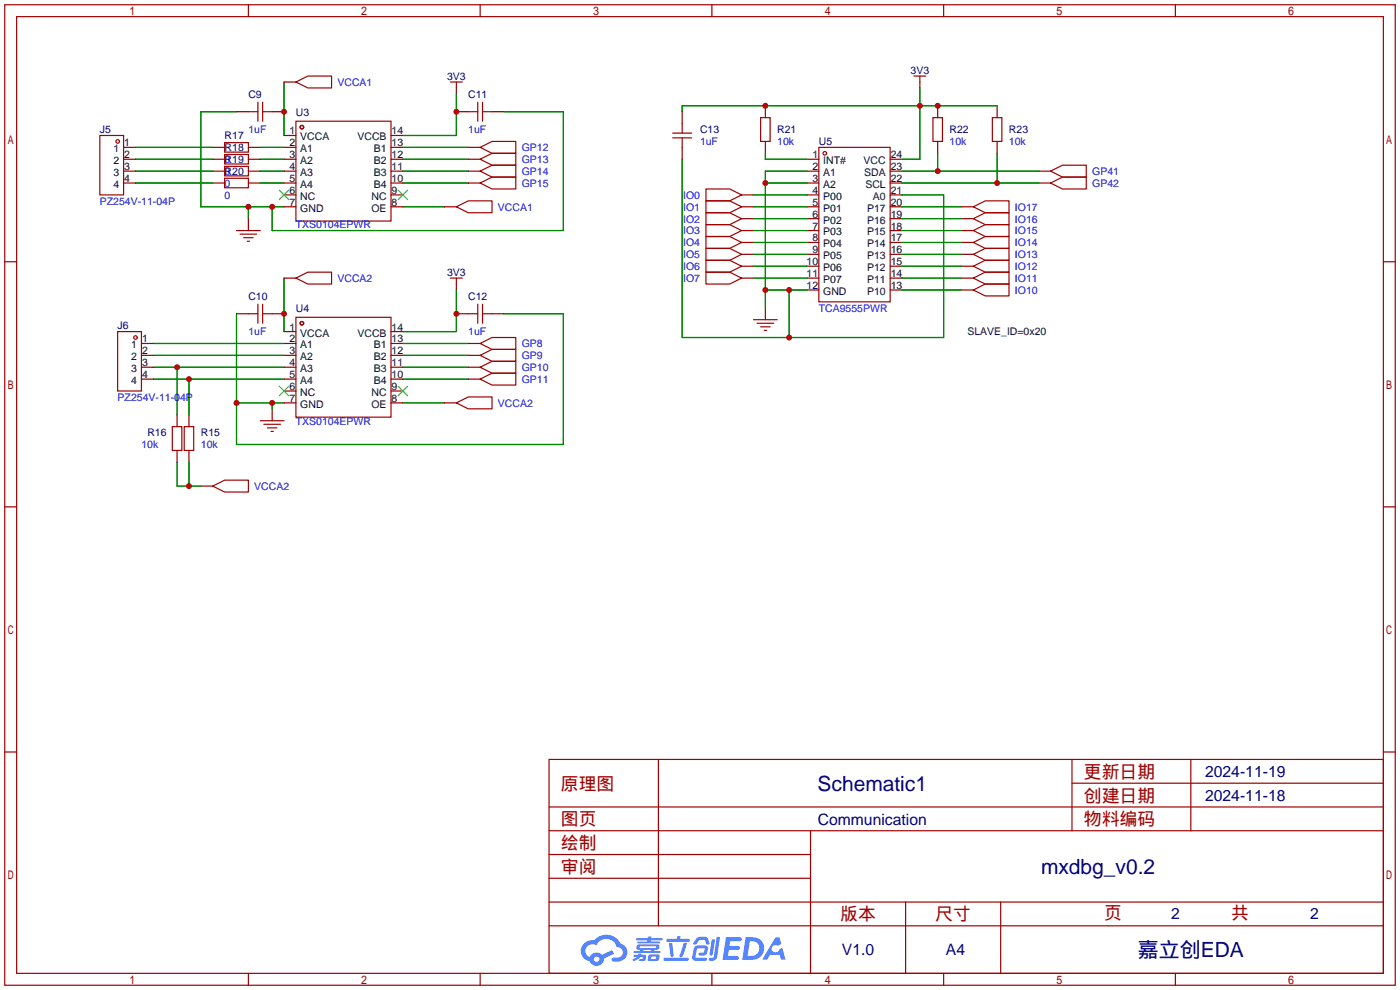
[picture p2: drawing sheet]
<svg xmlns="http://www.w3.org/2000/svg" width="299mm" height="212mm" viewBox="0 0 299 212" stroke-linecap="round" stroke-linejoin="round" font-family="sans-serif">
<g fill="none" stroke="#a10000" stroke-width=".25">
<path d="M1 1h297.2v209.6h-297.2zM3.6 3.6h292.1v204.4h-292.1zM53.1 1v2.6M102.6 1v2.6M152.1 1v2.6M201.7 1v2.6M251.2 1v2.6M1 55.9h2.6M295.7 55.9h2.5M1 108.3h2.6M295.7 108.3h2.5M1 160.7h2.6"/>
<path d="M117.3 162.3h178.4v45.7h-178.4zM117.3 177.5h178.4M117.3 172.5h178.4M140.7 162.3v35.6M173.2 177.5v30.5M229.1 162.3v15.2M229.1 167.4h66.6M254.5 162.3v15.2M295.7 160.7h2.5M117.3 182.6h55.9M117.3 197.9h178.4M117.3 192.8h178.4"/>
<path d="M117.3 187.7h55.9M193.5 192.8v15.2M213.9 192.8v15.2M53.1 208v2.6M102.6 208v2.6M152.1 208v2.6M201.7 208v2.6M251.2 208v2.6"/>
</g>
<g fill="#5487ff">
<path d="M155.2 200.3h2.6a.48 .48 0 0 1 .7 .4 .48 .48 0 0 1-.6 .4h-1.8l-.2 1.1h1.9a.43 .43 0 0 1 .4 .4 .43 .43 0 0 1-.5 .4h-1.9l-.2 1.3h1.7a.45 .45 0 0 1 .5 .2 .45 .45 0 0 1-.1 .6h-3.3z"/>
<path d="M165.7 200.3h.9l.4 1.5-.8 .3a.84 .84 0 0 0-1.2 .3 .84 .84 0 0 0 .4 1.1 .84 .84 0 0 0 1.1-.4l.1-.2 .6-.3 .7 2.5h-1l-.2-1h-2.1l-.6 1h-1.1z"/>
<path d="M152.1 200.8h.7l-.5 3.1a.36 .36 0 0 1-.3 .3 .36 .36 0 0 1-.4-.3z"/>
<path d="M153.2 200.2h.7l-.6 4.3a1.13 1.13 0 0 1-1.8 .6l.2-.4h.7l.2-.2z"/>
<path d="M148.9 200.6l.6-.4h1a.77 .77 0 0 1 .9 .5l.3 1-.2 .2h-.5l-.3-.9-.2-.2-1 .1-.7 1-.6-.1-.1-.2z"/>
<path d="M148.4 202.4l.6-.3h1.7a.81 .81 0 0 1 .7 .5 .81 .81 0 0 1-.2 .8 .81 .81 0 0 1-.9 .8h-.7a.32 .32 0 0 1-.3-.3 .32 .32 0 0 1 .4-.3h.7l.2-.9-1.6 .1-.4 1.8 2.2 .1a.32 .32 0 0 1 .3 .4 .32 .32 0 0 1-.4 .2h-2.2l-.5-.3-.1-.5z"/>
<path d="M141.9 204.7h5a.33 .33 0 0 1 .3 .3 .33 .33 0 0 1-.3 .3h-4.9l-.2-.1z"/>
<path d="M146.1 201.5h.8l-.7 2a.98 .98 0 0 1-.7 1.1l-.3-.3z"/>
<path d="M143 201.6h.7l.3 2.5a.34 .34 0 0 1-.3 .4 .34 .34 0 0 1-.4-.3z"/>
<path d="M142.5 200.7h2.1l.3-.6h.6l-.1 .6h1.7a.32 .32 0 0 1 .4 .3 .32 .32 0 0 1-.4 .3h-4.5l-.2-.2z"/>
<path d="M135.5 204.1h.9l.1-.3h.6v.3h.8a.82 .82 0 0 1-.5 1.3h-.8v-.4l.7-.1 .1-.3a.68 .68 0 0 0-1 .4l-1.1 .4-.1-.4 .9-.5h-.7z"/>
<path d="M136 200.5h2.4l.1-.3h.7v.3h2.2l.2 .3-.2 .2h-2.3v.2h1.8l.2 .3-.2 .1h-4.5l-.1-.4h2l.1-.2h-2.3l-.1-.2z"/>
<path d="M159.4 200.3l-.8 4.9h1.7a2.5 2.5 0 0 0 3-2.5 2.5 2.5 0 0 0-3.1-2.4zM160.3 201.1a1.61 1.61 0 0 1 2 1.5 1.61 1.61 0 0 1-1.8 1.7h-.7z"/>
<path d="M136.2 202a.55 .55 0 0 0-.2 .8 .55 .55 0 0 0 .7 .2l.1 .3h-1.3v.3l5.4 .1 .3-.2-.2-.2h-1.2l.2-.3a.7 .7 0 0 0 .8-.3 .7 .7 0 0 0 0-.8l-4.2-.1zM136.8 202.3l3.3-.1 .1 .1-.2 .3h-3.2zM137.5 203h1.7l-.2 .3h-1.4z"/>
<path d="M138.6 204.2a1.05 1.05 0 0 0 0 1.2 2.91 2.91 0 0 0 2.2-.2 .98 .98 0 0 0 0-1.2h-1.6zM139.2 204.5l.9-.1 .1 .4-.2 .2-.8-.1z"/>
<path d="M124.9 201.6a2.23 2.23 0 0 0-.7 2.3 2.23 2.23 0 0 0 1.8 1.6 1.58 1.58 0 0 0 1.8 .9 1.58 1.58 0 0 0 1.3-1.5l2.2-1.1-.5-.7-2.1 1a1.65 1.65 0 0 0-2.7 .4 1.45 1.45 0 0 1-.8-1.9 1.45 1.45 0 0 1 2-.7l.3 .1a2.3 2.3 0 0 1 2.3-1.3 2.3 2.3 0 0 1 2 1.7 1.12 1.12 0 0 1 1.3 1 1.12 1.12 0 0 1-1.1 1.2h-.7a.45 .45 0 0 0-.6 .4 .45 .45 0 0 0 .5 .5 2.21 2.21 0 0 0 2.2-.5 2.21 2.21 0 0 0 .5-2.3 2.13 2.13 0 0 0-1.3-1.1 3.3 3.3 0 0 0-5.6-.7l-1.1 .1zM127 205a.57 .57 0 0 1 1.1 0 .57 .57 0 0 1-1.1 0z"/>
</g>
<g fill="none" stroke="#008700" stroke-width=".25">
<path d="M60.7 17.5v11.5M196.6 18.8v15.2h-3.8M29 31.5h16.5M29 34h16.5M29 36.6h16.5M29 39.1h16.5M50.5 23.9h-7.6v20.3h17.8M55.6 31.5h5.1M55.6 34h5.1M55.6 36.6h5.1M55.6 39.1h5.1M86.1 31.5h14"/>
<path d="M86.1 34h14M86.1 36.6h14M86.1 39.1h14M97.5 20.1v8.9h-11.4M107.7 23.9h12.7v25.4h-62.2v-5.1M145.8 34v38.1h55.9v-30.4h-8.9M163.6 32.8v1.2h8.9M163.6 39.1h8.9M172.5 36.6h-8.9v29.2M192.8 36.6h29.2M192.8 39.1h29.2M200.4 32.8v3.8"/>
<path d="M213.1 22.6h-67.3v1.3M213.1 32.8v6.3M53.1 44.2v2.5M60.7 59.4v11.5M86.1 44.2h8.9M161 44.2h11.5M161 49.3h11.5M161 41.7h11.5M161 46.7h11.5M161 51.8h11.5M161 54.4h11.5M161 56.9h11.5"/>
<path d="M161 59.4h11.5M192.8 44.2h12.7M192.8 49.3h12.7M192.8 46.7h12.7M192.8 51.8h12.7M192.8 54.4h12.7M192.8 56.9h12.7M192.8 59.4h12.7M32.8 73.4h27.9M32.8 75.9h27.9M32.8 78.5h27.9M37.8 78.5v10.1"/>
<path d="M50.5 67.1v27.9h69.9v-27.9h-12.7M86.1 73.4h14M86.1 75.9h14M86.1 78.5h14M97.5 62v8.9h-11.4M163.6 62h8.9M168.7 62v10.1M192.8 62h12.7M32.8 81h27.9M37.8 98.8v5.1h5.1M40.4 81v7.6M40.4 98.8v5.1"/>
<path d="M50.5 86.1h10.2M58.2 86.1v1.3M86.1 86.1h8.9M86.1 81h14"/>
</g>
<g fill="none" stroke="#a10000" stroke-width=".25">
<path d="M63.2 17.5l2.6-1.2h5.1v2.5h-5.1zM96.3 17.5h2.5M97.5 17.5v1.3M195.3 16.3h2.6M196.6 16.3v1.2M21.3 29h5.1v12.7h-5.1zM48 30.5h5.1v2h-5.1zM48 33h5.1v2.1h-5.1zM48 35.6h5.1v2h-5.1zM48 38.1h5.1v2h-5.1zM53.1 23.9h2M55.1 21.8v4.1"/>
<path d="M56.1 21.8v4.1M56.1 23.9h2.1M63.2 25.9h20.4v21.3h-20.4zM100.1 23.9h2M102.1 21.8v4.1M102.6 31.5l2.6-1.3h5v2.6h-5zM102.6 34l2.6-1.2h5v2.5h-5zM102.6 36.6l2.6-1.3h5v2.5h-5zM102.6 39.1l2.6-1.3h5v2.6h-5zM103.1 23.9h2.1M103.1 21.8v4.1M143.8 29.5h4"/>
<path d="M143.8 28.4h4M145.8 26.4v2M145.8 29.5v2M162.6 25.1h2v5.1h-2zM175 31.5h15.2v33h-15.2zM199.4 25.1h2v5.1h-2zM212.1 25.1h2v5.1h-2zM224.5 36.6l2.6-1.3h5.1v2.5h-5.1zM224.5 39.1l2.6-1.3h5.1v2.6h-5.1zM50.5 49.3h5.1M51.3 50h3.6M52.1 50.8h2"/>
<path d="M52.8 51.6h.5M63.2 59.4l2.6-1.2h5.1v2.5h-5.1zM96.3 59.4h2.5M97.5 44.2l2.6-1.3h5.1v2.6h-5.1zM97.5 59.4v1.3M150.9 40.4h5.1l2.5 1.3-2.5 1.2h-5.1zM150.9 42.9h5.1l2.5 1.3-2.5 1.3h-5.1zM150.9 45.5h5.1l2.5 1.2-2.5 1.3h-5.1zM150.9 48h5.1l2.5 1.3-2.5 1.2h-5.1zM150.9 50.5h5.1l2.5 1.3-2.5 1.3h-5.1zM150.9 53.1h5.1l2.5 1.3-2.5 1.2h-5.1zM150.9 55.6h5.1l2.5 1.3-2.5 1.3h-5.1z"/>
<path d="M150.9 58.2h5.1l2.5 1.2-2.5 1.3h-5.1zM208 44.2l2.6-1.3h5v2.6h-5zM208 46.7l2.6-1.2h5v2.5h-5zM208 49.3l2.6-1.3h5v2.5h-5zM208 51.8l2.6-1.3h5v2.6h-5zM208 54.4l2.6-1.3h5v2.5h-5zM208 56.9l2.6-1.3h5v2.6h-5zM208 59.4l2.6-1.2h5v2.5h-5zM25.1 70.9h5.1v12.7h-5.1zM53.1 67.1h2M55.1 65v4.1M56.1 67.1h2.1"/>
<path d="M56.1 65v4.1M63.2 67.8h20.4v21.4h-20.4zM100.1 67.1h2M102.1 65v4.1M102.6 73.4l2.6-1.3h5v2.6h-5zM102.6 75.9l2.6-1.2h5v2.5h-5zM102.6 78.5l2.6-1.3h5v2.6h-5zM103.1 67.1h2.1M103.1 65v4.1M161 68.3h5.1M161.8 69.1h3.6M162.6 69.8h2"/>
<path d="M163.3 70.6h.5M208 62l2.6-1.3h5v2.5h-5zM36.8 91.2h2.1v5.1h-2.1zM39.4 91.2h2v5.1h-2zM55.6 89.9h5.1M56.4 90.7h3.5M57.1 91.4h2.1M57.9 92.2h.5M97.5 86.1l2.6-1.3h5.1v2.6h-5.1zM102.6 81l2.6-1.2h5v2.5h-5zM45.5 103.9l2.5-1.3h5.1v2.6h-5.1z"/>
<circle cx="25.1" cy="30.2" r=".38"/>
<circle cx="64.5" cy="27.2" r=".38"/>
<circle cx="176.3" cy="32.8" r=".38"/>
<circle cx="29" cy="72.1" r=".38"/>
<circle cx="64.5" cy="69.1" r=".38"/>
</g>
<g fill="none" stroke="#870000" stroke-width=".25">
<path d="M60.7 17.5h2.5M97.5 18.8v1.3M196.6 17.5v1.3M26.4 31.5h2.6M26.4 34h2.6M26.4 36.6h2.6M26.4 39.1h2.6M45.5 31.5h2.5M45.5 34h2.5M45.5 36.6h2.5M45.5 39.1h2.5M50.5 23.9h2.6"/>
<path d="M53.1 31.5h2.5M53.1 34h2.5M53.1 36.6h2.5M53.1 39.1h2.5M58.2 23.9h2.5M60.7 29h2.5M60.7 31.5h2.5M60.7 34h2.5M60.7 36.6h2.5M60.7 39.1h2.5M83.6 29h2.5M83.6 31.5h2.5"/>
<path d="M83.6 34h2.5M83.6 36.6h2.5M83.6 39.1h2.5M97.5 23.9h2.6M100.1 31.5h2.5M100.1 34h2.5M100.1 36.6h2.5M100.1 39.1h2.5M105.2 23.9h2.5M145.8 23.9v2.5M145.8 31.5v2.5M163.6 22.6v2.5"/>
<path d="M163.6 30.2v2.6M172.5 34h2.5M172.5 36.6h2.5M172.5 39.1h2.5M190.2 34h2.6M190.2 36.6h2.6M190.2 39.1h2.6M200.4 22.6v2.5M200.4 30.2v2.6M213.1 22.6v2.5M213.1 30.2v2.6M222 36.6h2.5"/>
<path d="M222 39.1h2.5M53.1 46.7v2.6M60.7 41.7h2.5M60.7 44.2h2.5M60.7 59.4h2.5M83.6 41.7h2.5M83.6 44.2h2.5M95 44.2h2.5M158.5 41.7h2.5M158.5 44.2h2.5M158.5 59.4h2.5M158.5 46.7h2.5"/>
<path d="M158.5 49.3h2.5M158.5 51.8h2.5M158.5 54.4h2.5M158.5 56.9h2.5M172.5 41.7h2.5M172.5 44.2h2.5M172.5 59.4h2.5M172.5 46.7h2.5M172.5 49.3h2.5M172.5 51.8h2.5M172.5 54.4h2.5M172.5 56.9h2.5"/>
<path d="M190.2 41.7h2.6M190.2 44.2h2.6M190.2 59.4h2.6M190.2 46.7h2.6M190.2 49.3h2.6M190.2 51.8h2.6M190.2 54.4h2.6M190.2 56.9h2.6M205.5 44.2h2.5M205.5 59.4h2.5M205.5 46.7h2.5M205.5 49.3h2.5"/>
<path d="M205.5 51.8h2.5M205.5 54.4h2.5M205.5 56.9h2.5M30.2 73.4h2.6M30.2 75.9h2.6M30.2 78.5h2.6M50.5 67.1h2.6M58.2 67.1h2.5M60.7 70.9h2.5M60.7 73.4h2.5M60.7 75.9h2.5M60.7 78.5h2.5"/>
<path d="M83.6 70.9h2.5M83.6 73.4h2.5M83.6 75.9h2.5M83.6 78.5h2.5M97.5 60.7v1.3M97.5 67.1h2.6M100.1 73.4h2.5M100.1 75.9h2.5M100.1 78.5h2.5M105.2 67.1h2.5M163.6 65.8v2.5M172.5 62h2.5"/>
<path d="M190.2 62h2.6M205.5 62h2.5M30.2 81h2.6M37.8 88.6v2.6M37.8 96.3v2.5M40.4 88.6v2.6M40.4 96.3v2.5M58.2 87.4v2.5M60.7 81h2.5M60.7 83.6h2.5M60.7 86.1h2.5M83.6 81h2.5"/>
<path d="M83.6 83.6h2.5M83.6 86.1h2.5M95 86.1h2.5M100.1 81h2.5M42.9 103.9h2.6"/>
</g>
<path d="M59.7 40.6l2 2.1M61.7 40.6l-2 2.1M85.1 40.6l2 2.1M87.1 40.6l-2 2.1M59.7 82.5l2 2.1M61.7 82.5l-2 2.1M85.1 82.5l2 2.1M87.1 82.5l-2 2.1" fill="none" stroke="#3c3" stroke-width=".25"/>
<g fill="#c00">
<circle cx="97.5" cy="23.9" r=".63"/>
<circle cx="60.7" cy="23.9" r=".63"/>
<circle cx="53.1" cy="44.2" r=".63"/>
<circle cx="58.2" cy="44.2" r=".63"/>
<circle cx="97.5" cy="67.1" r=".63"/>
<circle cx="60.7" cy="67.1" r=".63"/>
<circle cx="58.2" cy="86.1" r=".63"/>
<circle cx="50.5" cy="86.1" r=".63"/>
<circle cx="40.4" cy="103.9" r=".63"/>
<circle cx="37.8" cy="78.5" r=".63"/>
<circle cx="40.4" cy="81" r=".63"/>
<circle cx="163.6" cy="62" r=".63"/>
<circle cx="163.6" cy="39.1" r=".63"/>
<circle cx="168.7" cy="62" r=".63"/>
<circle cx="168.7" cy="72.1" r=".63"/>
<circle cx="200.4" cy="36.6" r=".63"/>
<circle cx="213.1" cy="39.1" r=".63"/>
<circle cx="200.4" cy="22.6" r=".63"/>
<circle cx="196.6" cy="22.6" r=".63"/>
<circle cx="163.6" cy="22.6" r=".63"/>
</g>
<g font-size="4.5" fill="#000080">
<text x="174.7" y="169">Schematic1</text>
<text x="222.5" y="186.8">mxdbg_v0.2</text>
<text x="243.2" y="204.6">嘉立创EDA</text>
</g>
<g font-size="3.8" fill="#a00000">
<text x="231.6" y="166.2">更新日期</text>
<text x="119.9" y="168.8">原理图</text>
<text x="231.6" y="171.3">创建日期</text>
<text x="119.9" y="176.4">图页</text>
<text x="231.6" y="176.4">物料编码</text>
<text x="119.9" y="181.5">绘制</text>
<text x="119.9" y="186.6">审阅</text>
<text x="179.6" y="196.7">版本</text>
<text x="199.9" y="196.7">尺寸</text>
<text x="236" y="196.5">页</text>
<text x="263.1" y="196.5">共</text>
</g>
<g font-size="3.4" fill="#000080">
<text x="257.6" y="166.1">2024-11-19</text>
<text x="257.6" y="171.2">2024-11-18</text>
<text x="174.8" y="176.2">Communication</text>
<text x="250.3" y="196.3">2</text>
<text x="280" y="196.3">2</text>
<text x="179.9" y="204.2">V1.0</text>
<text x="202.2" y="204.2">A4</text>
</g>
<g font-size="2.2" fill="#000080">
<text x="95.5" y="17.1">3V3</text>
<text x="194.6" y="15.8">3V3</text>
<text x="53.1" y="20.9">C9</text>
<text x="100.1" y="20.9">C11</text>
<text x="21.3" y="28.5">J5</text>
<text x="48" y="29.8">R17</text>
<text x="63.2" y="24.7">U3</text>
<text x="149.6" y="28.5">C13</text>
<text x="166.1" y="28.5">R21</text>
<text x="202.9" y="28.5">R22</text>
<text x="215.6" y="28.5">R23</text>
<text x="48" y="32.3">R18</text>
<text x="48" y="34.9">R19</text>
<text x="175" y="31">U5</text>
<text x="48" y="37.4">R20</text>
<text x="95.5" y="59">3V3</text>
<text x="53.1" y="64.1">C10</text>
<text x="100.1" y="64.1">C12</text>
<text x="25.1" y="70.4">J6</text>
<text x="63.2" y="66.6">U4</text>
<text x="31.5" y="93.3">R16</text>
<text x="42.9" y="93.3">R15</text>
</g>
<g font-size="2.2" fill="#00f">
<text x="72.1" y="18.3">VCCA1</text>
<text x="53.1" y="28.5">1uF</text>
<text x="100.1" y="28.5">1uF</text>
<text x="48" y="34.9">0</text>
<text x="111.5" y="32.3">GP12</text>
<text x="111.5" y="34.9">GP13</text>
<text x="149.6" y="31">1uF</text>
<text x="166.1" y="31">10k</text>
<text x="202.9" y="31">10k</text>
<text x="215.6" y="31">10k</text>
<text x="48" y="37.4">0</text>
<text x="48" y="39.9">0</text>
<text x="111.5" y="37.4">GP14</text>
<text x="111.5" y="39.9">GP15</text>
<text x="233.4" y="37.4">GP41</text>
<text x="233.4" y="39.9">GP42</text>
<text x="21.3" y="43.7">PZ254V-11-04P</text>
<text x="48" y="42.5">0</text>
<text x="106.4" y="45">VCCA1</text>
<text x="146" y="42.5">IO0</text>
<text x="146" y="45">IO1</text>
<text x="146" y="47.6">IO2</text>
<text x="216.9" y="45">IO17</text>
<text x="216.9" y="47.6">IO16</text>
<text x="63.2" y="48.8">TXS0104EPWR</text>
<text x="146" y="50.1">IO3</text>
<text x="146" y="52.6">IO4</text>
<text x="216.9" y="50.1">IO15</text>
<text x="216.9" y="52.6">IO14</text>
<text x="146" y="55.2">IO5</text>
<text x="146" y="57.7">IO6</text>
<text x="216.9" y="55.2">IO13</text>
<text x="216.9" y="57.7">IO12</text>
<text x="72.1" y="60.3">VCCA2</text>
<text x="146" y="60.3">IO7</text>
<text x="216.9" y="60.3">IO11</text>
<text x="216.9" y="62.8">IO10</text>
<text x="53.1" y="71.7">1uF</text>
<text x="100.1" y="71.7">1uF</text>
<text x="175" y="66.6">TCA9555PWR</text>
<text x="111.5" y="74.2">GP8</text>
<text x="111.5" y="76.8">GP9</text>
<text x="111.5" y="79.3">GP10</text>
<text x="111.5" y="81.8">GP11</text>
<text x="25.1" y="85.7">PZ254V-11-04P</text>
<text x="106.4" y="86.9">VCCA2</text>
<text x="30.2" y="95.8">10k</text>
<text x="42.9" y="95.8">10k</text>
<text x="63.2" y="90.7">TXS0104EPWR</text>
<text x="54.4" y="104.7">VCCA2</text>
</g>
<g font-size="2.2">
<text x="61.9" y="28.7">1</text>
<text x="83.7" y="28.7">14</text>
<text x="24.2" y="32.6">1</text>
<text x="24.2" y="35.1">2</text>
<text x="26.5" y="31.3">1</text>
<text x="26.5" y="33.8">2</text>
<text x="61.9" y="31.3">2</text>
<text x="61.9" y="33.8">3</text>
<text x="64.2" y="30">VCCA</text>
<text x="64.2" y="32.6">A1</text>
<text x="64.2" y="35.1">A2</text>
<text x="76.4" y="30">VCCB</text>
<text x="79.9" y="35.1">B2</text>
<text x="79.9" y="32.6">B1</text>
<text x="83.7" y="33.8">12</text>
<text x="83.7" y="31.3">13</text>
<text x="173.6" y="33.8">1</text>
<text x="175.9" y="35.1">INT#</text>
<text x="184.6" y="35.1">VCC</text>
<text x="190.4" y="33.8">24</text>
<text x="24.2" y="37.6">3</text>
<text x="24.2" y="40.2">4</text>
<text x="26.5" y="36.4">3</text>
<text x="26.5" y="38.9">4</text>
<text x="61.9" y="36.4">4</text>
<text x="61.9" y="38.9">5</text>
<text x="61.9" y="41.4">6</text>
<text x="64.2" y="37.6">A3</text>
<text x="64.2" y="40.2">A4</text>
<text x="79.9" y="40.2">B4</text>
<text x="79.9" y="37.6">B3</text>
<text x="83.7" y="41.4">9</text>
<text x="83.7" y="38.9">10</text>
<text x="83.7" y="36.4">11</text>
<text x="173.6" y="36.4">2</text>
<text x="173.6" y="38.9">3</text>
<text x="173.6" y="41.4">4</text>
<text x="175.9" y="37.6">A1</text>
<text x="175.9" y="40.2">A2</text>
<text x="184.7" y="37.6">SDA</text>
<text x="184.9" y="40.2">SCL</text>
<text x="190.4" y="41.4">21</text>
<text x="190.4" y="38.9">22</text>
<text x="190.4" y="36.4">23</text>
<text x="61.9" y="44">7</text>
<text x="64.2" y="42.7">NC</text>
<text x="64.2" y="45.3">GND</text>
<text x="79.4" y="45.3">OE</text>
<text x="79.4" y="42.7">NC</text>
<text x="83.7" y="44">8</text>
<text x="173.6" y="44">5</text>
<text x="173.6" y="46.5">6</text>
<text x="175.9" y="42.7">P00</text>
<text x="175.9" y="45.3">P01</text>
<text x="175.9" y="47.8">P02</text>
<text x="185.3" y="47.8">P16</text>
<text x="185.3" y="45.3">P17</text>
<text x="186.6" y="42.7">A0</text>
<text x="190.4" y="46.5">19</text>
<text x="190.4" y="44">20</text>
<text x="173.6" y="49.1">7</text>
<text x="173.6" y="51.6">8</text>
<text x="175.9" y="50.3">P03</text>
<text x="175.9" y="52.9">P04</text>
<text x="185.3" y="52.9">P14</text>
<text x="185.3" y="50.3">P15</text>
<text x="190.4" y="51.6">17</text>
<text x="190.4" y="49.1">18</text>
<text x="172.4" y="56.7">10</text>
<text x="172.4" y="59.2">11</text>
<text x="173.6" y="54.1">9</text>
<text x="175.9" y="55.4">P05</text>
<text x="175.9" y="58">P06</text>
<text x="185.3" y="58">P12</text>
<text x="185.3" y="55.4">P13</text>
<text x="190.4" y="59.2">14</text>
<text x="190.4" y="56.7">15</text>
<text x="190.4" y="54.1">16</text>
<text x="172.4" y="61.8">12</text>
<text x="175.9" y="60.5">P07</text>
<text x="175.9" y="63">GND</text>
<text x="185.3" y="63">P10</text>
<text x="185.3" y="60.5">P11</text>
<text x="190.4" y="61.8">13</text>
<text x="61.9" y="70.7">1</text>
<text x="64.2" y="71.9">VCCA</text>
<text x="76.4" y="71.9">VCCB</text>
<text x="83.7" y="70.7">14</text>
<text x="206.8" y="71.7">SLAVE_ID=0x20</text>
<text x="28" y="74.5">1</text>
<text x="28" y="77">2</text>
<text x="30.4" y="73.2">1</text>
<text x="30.4" y="75.7">2</text>
<text x="61.9" y="73.2">2</text>
<text x="61.9" y="75.7">3</text>
<text x="64.2" y="74.5">A1</text>
<text x="64.2" y="77">A2</text>
<text x="79.9" y="77">B2</text>
<text x="79.9" y="74.5">B1</text>
<text x="83.7" y="75.7">12</text>
<text x="83.7" y="73.2">13</text>
<text x="28" y="79.5">3</text>
<text x="28" y="82.1">4</text>
<text x="30.4" y="78.3">3</text>
<text x="30.4" y="80.8">4</text>
<text x="61.9" y="78.3">4</text>
<text x="61.9" y="80.8">5</text>
<text x="61.9" y="83.4">6</text>
<text x="64.2" y="79.5">A3</text>
<text x="64.2" y="82.1">A4</text>
<text x="79.9" y="82.1">B4</text>
<text x="79.9" y="79.5">B3</text>
<text x="83.7" y="83.4">9</text>
<text x="83.7" y="80.8">10</text>
<text x="83.7" y="78.3">11</text>
<text x="61.9" y="85.9">7</text>
<text x="64.2" y="84.6">NC</text>
<text x="64.2" y="87.2">GND</text>
<text x="79.4" y="87.2">OE</text>
<text x="79.4" y="84.6">NC</text>
<text x="83.7" y="85.9">8</text>
</g>
</svg>
